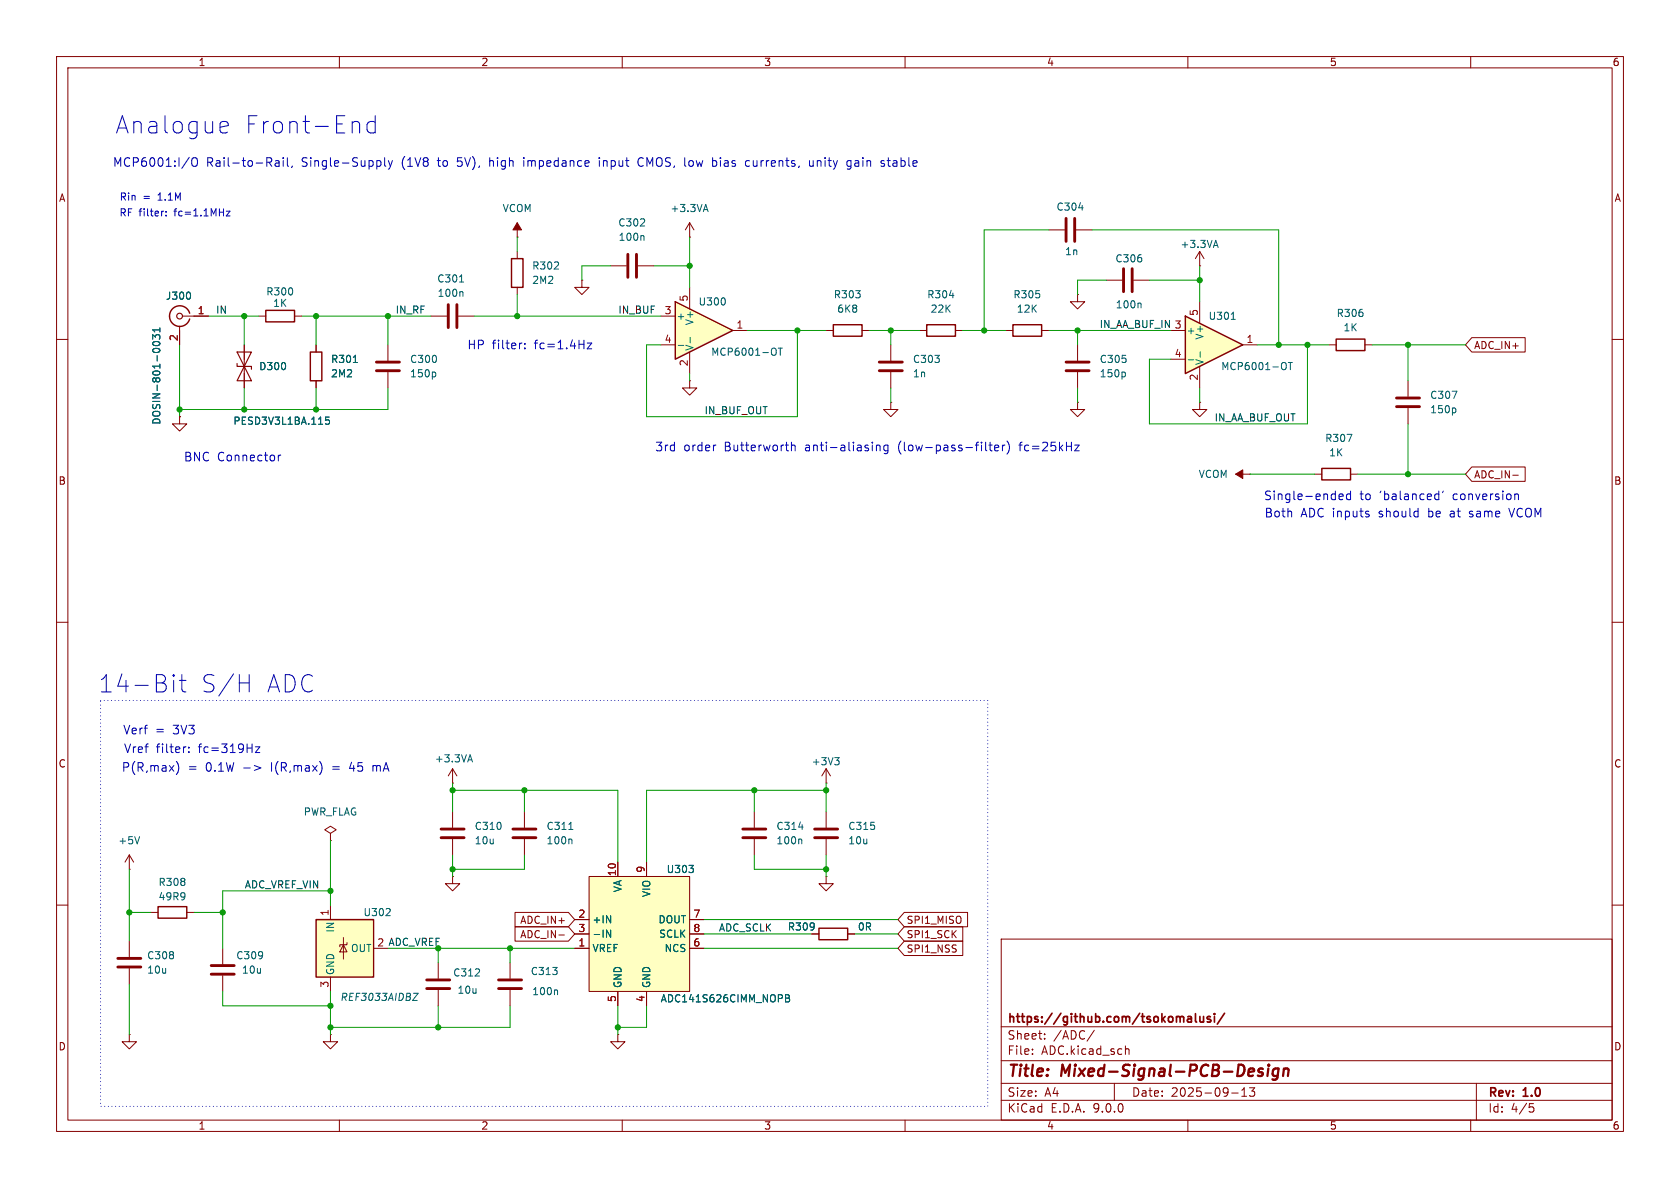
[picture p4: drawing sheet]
<svg xmlns="http://www.w3.org/2000/svg" width="297mm" height="210mm" viewBox="0 0 297 210" stroke-linecap="round" stroke-linejoin="round" font-family="sans-serif">
<g fill="none" stroke="#840000" stroke-width=".18">
<path d="M10 10h277v190h-277zM12 12h273v186h-273zM60 10v2M110 10v2M160 10v2M210 10v2M260 10v2M10 60h2M212.1 71.1v1.3h1.3l-1.3 1.3-1.3-1.3h1.3M212.1 71.1h.1M285 60h2M10 110h2"/>
<path d="M285 110h2M22.9 153.7h.1M22.9 151.1l-.8 1.3M22.9 151.1l.7 1.3M22.9 151.1v2.6M10 160h2M177 166h108v32h-108zM285 160h2M58.4 182.9v1.3h1.3l-1.3 1.2-1.3-1.2h1.3M58.4 182.9h.1M60 198v2M110 198v2"/>
<path d="M160 198v2M177 194.5h108M177 191.5h108M177 187.5h108M177 181.5h108M182.5 186.3v.1M182.5 185.5v.1M184.7 183.6v.1M184.7 182.8v.1M193.5 182.1l-1.3 2M197 191.5v3M199 185.5l.2-.1 .3 .1 .1 .9"/>
<path d="M210 198v2M217.7 193.2h1.2M219.5 193.8h.9M219.5 192.7l.5-.4v1.5M221.8 192.3l-.5 .6 .4 .1v.7l-.2 .1h-.4l-.2-.1M260 198v2M261 191.5v6.5M270.4 195.1h.7M270.5 195.7h.4l.3 .3-.2 .5-.5 .1"/>
</g>
<path d="M222.7 189.5l.5 .1v.3l-.3 .3h-.4M222.8 188.9l.5 .1M224.2 188.9l-.1 1.3M224.3 188.2v.2M224.3 188.2l-.1 .1 .1 .1M224.3 188.2l.1 .1-.1 .1M226 189a.66 .66 0 0 0-1 .3v.5l.1 .3 .2 .1 .6-.1M226 188.9l-.2 1.6a.6 .6 0 0 1-.9 .3M227 189.1a.49 .49 0 0 1 .8 .1l-.1 1M227 188.9l-.2 1.3" fill="none" stroke="#840000" stroke-width=".4"/>
<path d="M210.1 179.7h.3l.2 .2v.8M211.3 179.2v1.3l.3 .2M212.1 179.7l.1 .9 .4 .1 .2-.2M212.8 179.7v1M214 179.8l-.4-.1-.2 .2 .1 .2 .5 .2v.3h-.6M214.7 179.2v.1M214.7 179.7v1M216.5 179.1l-1.3 1.9M210.6 180.6l-.5 .1M210.6 180l-.5 .1" fill="none" stroke="#840000" stroke-width=".3"/>
<path d="M24.7 147.9l-.4 1.3" fill="none" stroke="#006464" stroke-width=".18"/>
<path d="M55.9 162.6h10.1v10.1h-10.1z" fill="#ffffc2"/>
<path d="M33.5 55.4a1.81 1.81 0 0 0-2.8-1 1.81 1.81 0 0 0 0 3 1.81 1.81 0 0 0 2.8-1M147.3 57.4h5.1v2h-5.1zM179.1 57.4h5v2h-5zM236.2 59.9h5.1v2.1h-5.1zM54.9 62.2h2v5.1h-2zM233.7 82.8h5.1v2h-5.1zM27.9 160.3h5.1v2h-5.1zM55.9 162.6h10.1v10.1h-10.1z" fill="none" stroke="#840000" stroke-width=".25"/>
<g fill="none" stroke="#840000" stroke-width=".18">
<path d="M91.4 39.4v2.5M31.7 57.7v3.3M32.3 55.9h4.5M76.2 55.9h2.8M81 55.9h2.8M91.4 41.9h.1M107.9 47h2.8M112.8 47h2.8M146 58.4h1.3M152.4 58.4h1.3M177.8 58.4h1.3M184.1 58.4h1.3"/>
<path d="M185.4 40.6h2.8M190.2 40.6h2.8M190.5 52.1v1.2h1.3l-1.3 1.3-1.3-1.3h1.3M190.5 52.1h.1M195.6 49.5h2.8M200.4 49.5h2.8M212.1 47h.1M212.1 44.5l-.8 1.2M212.1 44.5l.8 1.2M212.1 44.5v2.5M55.9 61v1.2M55.9 67.3v1.3"/>
<path d="M190.5 61v2.8M190.5 65.8v2.8M234.9 61h1.3M241.3 61h1.3M248.9 67.3v2.8M248.9 72.1v2.8M218.4 83.8h2.6M221 83.8h.1M232.4 83.8h1.3M238.8 83.8h1.2M80 138.4h.1M80 135.9v2.5"/>
<path d="M80 135.9l-.8 1.3M80 135.9l.8 1.3M58.4 147.3l1-.6-1-.6-1 .6 1 .6v1.3M58.4 148.6h.1M80 154.9v1.3h1.3l-1.3 1.3-1.3-1.3h1.3M80 154.9h.1M80 143.5v2.8M80 148.3v2.8M92.7 143.5v2.8M92.7 148.3v2.8M133.3 143.5v2.8M133.3 148.3v2.8"/>
<path d="M146 154.9v1.3h1.3l-1.3 1.3-1.2-1.3h1.2M146 154.9h.1M26.7 161.3h1.2M33 161.3h1.3M39.4 167.6v2.8M39.4 172.5v2.8M58.4 160v2.6M58.4 172.7v2.6M60.7 167l.6 1.3h-1.2zM60.7 165.7v3.8M61.3 166.6v.4h-1.2v.4"/>
</g>
<g fill="none" stroke="#006464" stroke-width=".18">
<path d="M190.7 36.7h.8M27 60v-.8l.5 .4 .1-.4h.5l.2 .2-.2 .6M28.3 58v.7M28.3 58.3h-1.3l.4 .4M33.6 51.8l.1 .3-.1 .7M81.2 49.9h.8M81.7 51.5l.1 .2v.7M113.7 41.6l.1 .2v.7M201.5 53.6l.2 .2v.6M214.6 43.4h.6M214.9 42.5l.5 1.3M27.1 60.5a.69 .69 0 0 1 1.2 .3 .72 .72 0 0 1-1.3-.1z"/>
<path d="M62.5 64.1h.7M198.7 65.8l.3 .2v.4l-.3 .2M238.1 76.8h.9l-.5 1.2M256.7 69.2h.9l-.6 1.2M257.1 72.1l.3 .3v.3l-.3 .3M82.8 134.3h.6M83.1 133.4l.4 1.3M100.6 146.6h.7M100.9 148.3l.2 .2v.7M141.2 146.2h.8M141.6 148.3l.1 .2v.7M68.2 161.9h.8"/>
<path d="M68.9 160.7v.4M73.1 175.6h.8l-1 1.3h.9"/>
</g>
<g fill="none" stroke="#840000" stroke-width=".51">
<path d="M188.5 38.6v4.1M190 38.6v4.1M79.2 53.8v4.1M80.8 53.8v4.1M111 45v4M112.5 45v4M198.6 47.5v4.1M200.2 47.5v4.1M188.5 64h4M188.5 65.5h4M246.9 70.4h4.1M246.9 71.9h4.1"/>
<path d="M78 146.6h4M78 148.1h4M90.7 146.6h4M90.7 148.1h4M131.3 146.6h4.1M131.3 148.1h4.1M37.3 170.7h4.1M37.3 172.2h4.1"/>
</g>
<g fill="#840000" stroke="#840000" stroke-width=".18">
<path d="M91.4 39.4l.8 1.2h-1.5z"/>
<path d="M218.4 83.8l1.3-.7v1.5z"/>
</g>
<circle cx="31.8" cy="55.9" r=".51" fill="none" stroke="#840000" stroke-width=".2"/>
<path d="M209.5 55.9l10.2 5.1-10.2 5z" fill="#ffffc2"/>
<path d="M47 54.9h5.1v2h-5.1zM209.5 55.9l10.2 5.1-10.2 5z" fill="none" stroke="#840000" stroke-width=".25"/>
<g fill="none" stroke="#840000" stroke-width=".18">
<path d="M121.9 39.4l-.7 1.2M121.9 39.4l.8 1.2M121.9 39.4v2.5M45.7 55.9h1.3M52.1 55.9h1.2M121.9 41.9h.1M207 58.4h2.5M212.1 53.3v3.9M43.2 61v7.6M190.5 71.1v1.3h1.3l-1.3 1.3-1.3-1.3h1.3M190.5 71.1h.1M207 63.5h2.5"/>
<path d="M212.1 64.8v3.8M219.7 61h2.5M146 138.4h.1M146 135.9l-.7 1.3M146 135.9l.8 1.3M146 135.9v2.5M90.2 170.2v2.8M90.2 175v2.8"/>
</g>
<path d="M124.5 37h.6M124.8 36.1l.4 1.3M217.7 56.5h.7M58.2 73.7h-.6l-.1 .6 .2-.1 .4 .1 .2 .2-.1 .4-.2 .1-.5-.1M210.1 63.6h.9M212.2 62.2v1M227.2 64.1a.9 .9 0 0 1 0 1.2M227.8 64.1h.7M228.1 64.1v1.2M147.6 133.9h.7l-.4 .5M148.1 134.4l.2 .3v.3l-.2 .2M98.4 175l.2 .2v.6" fill="none" stroke="#006464" stroke-width=".18"/>
<path d="M41.9 64.3v.5h2.5v.5M41.9 62.2h2.5l-1.2 2.6zM43.2 64.8l1.2 2.5h-2.5z" fill="none" stroke="#840000" stroke-width=".2"/>
<path d="M88.1 173.2h4.1M88.1 174.8h4.1" fill="none" stroke="#840000" stroke-width=".51"/>
<path d="M104.1 154.9h17.8v20.4h-17.8z" fill="#ffffc2"/>
<g fill="none" stroke="#840000" stroke-width=".18">
<path d="M91.4 44.5v1.2M91.4 50.8v1.3M102.9 49.5v1.3h1.2l-1.2 1.3-1.3-1.3h1.3M102.9 49.5h.1M162.6 58.4h1.2M168.9 58.4h1.3M31.7 73.7v1.2h1.3l-1.3 1.3-1.2-1.3h1.2M31.7 73.7h.1M68.6 61v2.8M68.6 65.8v2.8M157.5 71.1v1.3h1.2l-1.2 1.3-1.3-1.3h1.3M157.5 71.1h.1"/>
<path d="M157.5 61v2.8M157.5 65.8v2.8M104.1 154.9h17.8v20.4h-17.8zM109.2 152.4v2.5M114.3 152.4v2.5M146 143.5v2.8M146 148.3v2.8M101.6 162.6h2.5M101.6 165.1h2.5M101.6 167.6h2.5M109.2 175.3v2.5M114.3 175.3v2.5"/>
<path d="M121.9 162.6h2.6M121.9 165.1h2.6M121.9 167.6h2.6M143.5 165.1h1.3M149.9 165.1h1.2M109.2 182.9v1.3h1.3l-1.3 1.2-1.3-1.2h1.3M109.2 182.9h.1"/>
</g>
<path d="M167.9 52.2h.7M76.8 65.8l.2 .2v.4l-.2 .2M121.8 153h.8l-.4 .5M122.5 153.6v.5M107.2 161.9l.8 1.2v-1.2M107.2 164.4l.8 1.3v-1.3M138.9 175.8h.4l.2 .3-.2 .3 .2 .2 .1 .3-.2 .2h-.5zM138.9 176.4h.4" fill="none" stroke="#006464" stroke-width=".18"/>
<path d="M66.5 64h4.1M66.5 65.5h4.1M155.4 64h4.1M155.4 65.5h4.1M144 146.6h4.1M144 148.1h4.1" fill="none" stroke="#840000" stroke-width=".51"/>
<path d="M90.4 45.7h2.1v5.1h-2.1zM163.8 57.4h5.1v2h-5.1zM144.8 164.1h5.1v2h-5.1z" fill="none" stroke="#840000" stroke-width=".25"/>
<path d="M119.4 53.3l10.1 5.1-10.1 5.1z" fill="#ffffc2"/>
<path d="M119.4 53.3l10.1 5.1-10.1 5.1z" fill="none" stroke="#840000" stroke-width=".25"/>
<g fill="none" stroke="#840000" stroke-width=".18">
<path d="M31.7 58.4v2.6M34.3 55.9h2.5M116.8 55.9h2.6M121.9 50.8v3.8M129.5 58.4h2.6M260.2 59.7h9.4v2.5h-9.4l-1.1-1.2zM31.7 73.7h.1M43.2 61v2.5M43.2 66v2.6M55.9 61v1.2M55.9 67.3v1.3M116.8 61h2.6"/>
<path d="M121.9 67.3v1.3h1.3l-1.3 1.3-1.3-1.3h1.3M121.9 67.3h.1M121.9 62.2v3.8M260.2 82.5h9.4v2.6h-9.4l-1.1-1.3zM267.4 84h1M109.2 152.4v2.5M114.3 152.4v2.5M22.9 166.4v2.8M22.9 171.2v2.8M77.5 170.2v2.8M77.5 175v2.8M91.1 163.8h9.4l1.1 1.3-1.1 1.3h-9.4z"/>
<path d="M91.1 161.3h9.4l1.1 1.3-1.1 1.2h-9.4zM98.8 165.3h1M101.6 165.1h2.5M101.6 162.6h2.5M101.6 167.6h2.5M109.2 175.3v2.5M114.3 175.3v2.5M121.9 165.1h2.6M121.9 162.6h2.6M121.9 167.6h2.6M143.5 165.1h1.3M149.9 165.1h1.2"/>
<path d="M159.9 166.4h10.3v2.5h-10.3l-1.2-1.3zM159.9 161.3h11.2v2.5h-11.2l-1.2-1.2zM159.9 163.8h10.3v2.6h-10.3l-1.2-1.3zM22.9 182.9v1.3h1.2l-1.2 1.2-1.3-1.2h1.3M22.9 182.9h.1"/>
</g>
<g fill="none" stroke="#006464" stroke-width=".18">
<path d="M27 60v-.8l.5 .4 .1-.4h.5l.2 .2-.2 .6M28.3 58v.7M28.3 58.3h-1.3l.4 .4M33.6 51.8l.1 .3-.1 .7M122 59.6v1M128.2 52.9v.8M27.1 60.5a.69 .69 0 0 1 1.2 .3 .72 .72 0 0 1-1.3-.1zM58.2 73.7h-.6l-.1 .6 .2-.1 .4 .1 .2 .2-.1 .4-.2 .1-.5-.1M62.5 64.1h.7M119.9 61.1h1M137 61.6a.9 .9 0 0 1 0 1.1M137.6 61.5h.7"/>
<path d="M137.9 61.5v1.3M121.8 153h.8l-.4 .5M122.5 153.6v.5M107.2 161.9l.8 1.2v-1.2M107.2 164.4l.8 1.3v-1.3M138.9 175.8h.4l.2 .3-.2 .3 .2 .2 .1 .3-.2 .2h-.5zM138.9 176.4h.4"/>
</g>
<path d="M20.8 169.4h4.1M20.8 170.9h4.1M75.4 173.2h4.1M75.4 174.8h4.1" fill="none" stroke="#840000" stroke-width=".51"/>
<g fill="none" stroke="#009600" stroke-width=".18">
<path d="M36.8 55.9h8.9M43.2 55.9v5.1M53.3 55.9h22.9M55.9 55.9v5.1M68.6 55.9v5.1M83.8 55.9h33M91.4 41.9v2.6M91.4 52.1v3.8M107.9 47h-5v2.5M115.6 47h6.3M121.9 41.9v8.9M132.1 58.4h13.9"/>
<path d="M141 58.4v15.3h-26.7v-12.7h2.5M153.7 58.4h8.9M157.5 58.4v2.6M170.2 58.4h7.6M185.4 40.6h-11.4v17.8M185.4 58.4h21.6M190.5 58.4v2.6M193 40.6h33.1v20.4M195.6 49.5h-5.1v2.6M203.2 49.5h8.9M212.1 47v6.3M31.7 61v12.7"/>
<path d="M43.2 68.6v3.8M55.9 68.6v3.8M68.6 68.6v3.8h-36.9M121.9 66v1.3M157.5 68.6v2.5M190.5 68.6v2.5M212.1 68.6v2.5M222.2 61h12.7M231.1 61v13.9h-27.9v-11.4h3.8M242.6 61h16.5M248.9 61v6.3M248.9 74.9v8.9"/>
<path d="M221 83.8h11.4M240 83.8h19.1M80 138.4v5.1M80 139.7h29.2v12.7M92.7 139.7v3.8M133.3 139.7v3.8M146 139.7h-31.7v12.7M146 138.4v5.1M22.9 153.7v12.7M58.4 148.6v11.4M58.4 157.5h-19v10.1M80 151.1v3.8"/>
<path d="M92.7 151.1v2.6h-12.7M133.3 151.1v2.6h12.7M146 151.1v3.8M22.9 174v8.9M22.9 161.3h3.8M34.3 161.3h5.1M39.4 175.3v2.5h19M58.4 175.3v7.6M68.6 167.6h33M77.5 167.6v2.6M77.5 177.8v3.8M90.2 177.8v3.8h-31.8"/>
<path d="M90.2 167.6v2.6M109.2 177.8v5.1M114.3 177.8v3.8h-5.1M124.5 162.6h34.2M124.5 165.1h19M124.5 167.6h34.2M151.1 165.1h7.6"/>
</g>
<g fill="none" stroke="#0000c2" stroke-width=".18">
<path d="M28.8 37.3h.1M29.4 38.1v.1M29.4 37.4v.1M33.5 27.8l-1.4 2M34 28.1a.51 .51 0 0 1 .5-.2 .51 .51 0 0 1 .4 .5v.5a.51 .51 0 0 1-.5 .5 .51 .51 0 0 1-.5-.5zM39.3 21.5h.6l.3 .1 .1 .6-1.4 .3M40 37.3h.7l-.7 .9h.7M40.2 23.4l-.3 .1h-.6M48.7 28.5h.6v.9M49.3 28.7l-.5 .1a.3 .3 0 0 0-.2 .3 .3 .3 0 0 0 .2 .3l.5-.1M50.1 27.9v.1M50.1 28.4v1"/>
<path d="M50.8 27.9v1.3l.2 .2M51.7 29.3l-.2 .3M63.1 21.5l.3 .1 .2 .3v1.6M66.3 21.6l-.3-.1h-.5l-.3 .1-.3 .5v.8l.3 .5 .3 .1h.5l.3-.1M66.3 20.5v3M67.1 28.4l.2 .3v.4l-.2 .3M68 27.9v1.3l.2 .2M68.7 28.4l.3 1M69 29.4l-.1 .4-.2 .1M69.4 28.4l-.4 1M92.6 27.9v.1M92.6 28.4v1"/>
<path d="M106 27.9v.1M106 28.4v1M113.3 27.9a.82 .82 0 0 0-.5 .7 .82 .82 0 0 0 .5 .8M126 28.5l.4-.1 .2 .1M126.6 29.3l-.2 .1-.4-.1M132.5 28.5l-.4-.1-.3 .3v.4l.1 .2h.6M143.1 28.4l.1 .9 .3 .1 .3-.1M143.8 28.4v1M149.8 29.3l.2 .1 .4-.1M150.4 28.5l-.4-.1-.2 .1M150.4 28.4v1.2l-.2 .3-.4-.1M156 28.9l.3 .1 .1 .2-.2 .2h-.3"/>
<path d="M156 28.4l.3 .1M156.8 28.4h.6M92.1 60.6h.2M92.8 61.5v.2M92.8 60.7v.2M103.8 60.6h.8l-.8 1.1h.8M126.4 78.7h.2M139.9 78.8l.2-.1 .4 .1 .1 .9M139.9 78.2v1.5M154.9 78.8l.3-.1 .3 .1 .1 .9M154.9 78.7v1M157 78.8l-.5-.1-.3 .3v.4l.2 .2h.6"/>
<path d="M157 78.7v1.2l-.3 .3-.4-.1M174.2 78.2v1.3l.3 .2M174.8 78.7h.6M175 78.2v1.3l.4 .2M175.8 79.2l.8-.2-.1-.2-.4-.1-.3 .2 .1 .7h.6M177.2 78.7v1M177.7 78.7l-.3 .1-.2 .2M178 78a1.75 1.75 0 0 1 0 2.3M190 78.7h.8l-.8 1h.8M49.2 80.5v1M49.6 80.5h-.3l-.1 .2M236.7 87.8l.8-.1-.1-.3-.5-.1-.2 .2 .1 .8h.6"/>
<path d="M238.8 87.4l-.5-.1-.3 .3v.4l.2 .3h.6M238.8 86.8v1.5M241.8 90.9l.3 .2-.3 .3M241.8 90.4h.2M253.9 87.3l.5 .1M254.4 88.3h-.5M254.4 86.8v1.5M255.2 86.8l-.2 .3M266.7 89.9l.5 1.5M267.8 87.5l.2-.2 .4 .1v.9M30.7 119.3v.3M30.7 119.3l-.1 .1 .1 .2"/>
<path d="M30.7 119.3l.1 .1-.1 .2M32.1 119.3v2.6l.2 .3 .6 .1M44.1 119.3v3M30.7 120.3v2M31.2 134.6a1.75 1.75 0 0 1 0 2.3M31.7 120.3h1.2M32.7 132h.2M33.4 132.9v.1M33.4 132.1v.1M42.3 120.7h1.8M43.1 135.8h1.1M45 135.3l1.1 .5-1.1 .4"/>
<path d="M45.1 132h.8l-.8 1h.8M56.9 135.2v1.1M65.9 135.3v1M66 135.4l-.1 .1"/>
</g>
<path d="M17.8 123.8h156.8v71.8h-156.8z" fill="none" stroke="#0000c2" stroke-width=".18" stroke-dasharray="0 .6"/>
<g fill="#009600" stroke="#009600" stroke-width=".18">
<circle cx="58.4" cy="177.8" r=".46"/>
<circle cx="58.4" cy="181.6" r=".46"/>
<circle cx="39.4" cy="161.3" r=".46"/>
<circle cx="22.9" cy="161.3" r=".46"/>
<circle cx="77.5" cy="181.6" r=".46"/>
<circle cx="248.9" cy="83.8" r=".46"/>
<circle cx="226.1" cy="61" r=".46"/>
<circle cx="231.1" cy="61" r=".46"/>
<circle cx="248.9" cy="61" r=".46"/>
<circle cx="212.1" cy="49.5" r=".46"/>
<circle cx="91.4" cy="55.9" r=".46"/>
<circle cx="43.2" cy="55.9" r=".46"/>
<circle cx="43.2" cy="72.4" r=".46"/>
<circle cx="31.7" cy="72.4" r=".46"/>
<circle cx="55.9" cy="72.4" r=".46"/>
<circle cx="68.6" cy="55.9" r=".46"/>
<circle cx="55.9" cy="55.9" r=".46"/>
<circle cx="121.9" cy="47" r=".46"/>
<circle cx="157.5" cy="58.4" r=".46"/>
<circle cx="141" cy="58.4" r=".46"/>
<circle cx="146" cy="153.7" r=".46"/>
<circle cx="146" cy="139.7" r=".46"/>
<circle cx="58.4" cy="157.5" r=".46"/>
<circle cx="80" cy="139.7" r=".46"/>
<circle cx="80" cy="153.7" r=".46"/>
<circle cx="92.7" cy="139.7" r=".46"/>
<circle cx="190.5" cy="58.4" r=".46"/>
<circle cx="174" cy="58.4" r=".46"/>
<circle cx="90.2" cy="167.6" r=".46"/>
<circle cx="133.3" cy="139.7" r=".46"/>
<circle cx="109.2" cy="181.6" r=".46"/>
</g>
<g font-size="4.2" fill="#0000c2">
<text x="20.4" y="23.9">Analogue</text>
<text x="43.2" y="23.9">Front-End</text>
<text x="17.4" y="122.7">14-Bit</text>
<text x="35.4" y="122.7">S/H</text>
<text x="46.9" y="122.7">ADC</text>
</g>
<g font-size="2.8" fill="#840000">
<text x="178" y="190.9">Title:</text>
<text x="187.7" y="190.9">Mixed-Signal-PCB-Design</text>
</g>
<g font-size="2.1" fill="#0000c2">
<text x="19.9" y="29.7">MCP6001:I/O</text>
<text x="36.4" y="29.7">Rail-to-Rail,</text>
<text x="53.4" y="29.7">Single-Supply</text>
<text x="71.1" y="29.7">(1V8</text>
<text x="77.7" y="29.7">to</text>
<text x="81.2" y="29.7">5V),</text>
<text x="87.1" y="29.7">high</text>
<text x="93.2" y="29.7">impedance</text>
<text x="106.7" y="29.7">input</text>
<text x="113.8" y="29.7">CMOS, low</text>
<text x="127.2" y="29.7">bias</text>
<text x="133.3" y="29.7">currents,</text>
<text x="144.7" y="29.7">unity</text>
<text x="151.5" y="29.7">gain</text>
<text x="157.7" y="29.7">stable</text>
<text x="82.5" y="62">HP</text>
<text x="87" y="62">filter:</text>
<text x="94.5" y="62">fc=1.4Hz</text>
<text x="32.4" y="81.8">BNC Connector</text>
<text x="115.7" y="80">3rd</text>
<text x="120.8" y="80">order</text>
<text x="128.1" y="80">Butterworth</text>
<text x="142.5" y="80">anti-aliasing</text>
<text x="159" y="80">(low-pass-filter)</text>
<text x="180.7" y="80">fc=25kHz</text>
<text x="223.4" y="88.6">Single-ended</text>
<text x="240.4" y="88.6">to</text>
<text x="243.9" y="88.6">'balanced'</text>
<text x="257" y="88.6">conversion</text>
<text x="223.5" y="91.7">Both</text>
<text x="229.9" y="91.7">ADC inputs</text>
<text x="243.9" y="91.7">should</text>
<text x="252.8" y="91.7">be</text>
<text x="256.8" y="91.7">at</text>
<text x="260.3" y="91.7">same</text>
<text x="267.6" y="91.7">VCOM</text>
<text x="21.7" y="130">Verf</text>
<text x="27.4" y="130">=</text>
<text x="30.6" y="130">3V3</text>
<text x="21.4" y="136.6">P(R,max)</text>
<text x="21.8" y="133.3">Vref</text>
<text x="27.6" y="133.3">filter:</text>
<text x="33.2" y="136.6">=</text>
<text x="35.1" y="133.3">fc=319Hz</text>
<text x="36.4" y="136.6">0.1W</text>
<text x="48.2" y="136.6">I(R,max)</text>
<text x="59.1" y="136.6">=</text>
<text x="62.3" y="136.6">45</text>
<text x="66.6" y="136.6">mA</text>
</g>
<g font-size="2.1" fill="#840000">
<text x="178" y="184">Sheet:</text>
<text x="178" y="181.2">https://github.com/tsokomalusi/</text>
<text x="186.2" y="184">/ADC/</text>
<text x="178" y="186.7">File:</text>
<text x="184.1" y="186.7">ADC.kicad_sch</text>
<text x="178" y="196.9">KiCad</text>
<text x="178" y="194.1">Size:</text>
<text x="184.7" y="194.1">A4</text>
<text x="185.7" y="196.9">E.D.A.</text>
<text x="193.3" y="196.9">9.0.0</text>
<text x="200" y="194.1">Date:</text>
<text x="207" y="194.1">2025-09-13</text>
<text x="263" y="194.3">Rev:</text>
<text x="263" y="196.9">Id:</text>
<text x="267.1" y="196.9">4/5</text>
<text x="269.4" y="194.3">1.0</text>
</g>
<g font-size="1.8" fill="#840000">
<text x="35" y="11.9">1</text>
<text x="85" y="11.9">2</text>
<text x="135" y="11.9">3</text>
<text x="185" y="11.9">4</text>
<text x="235" y="11.9">5</text>
<text x="285" y="11.9">6</text>
<text x="10.3" y="35.9">A</text>
<text x="285.3" y="35.9">A</text>
<text x="260.5" y="61.9">ADC_IN+</text>
<text x="10.3" y="85.9">B</text>
<text x="260.5" y="84.8">ADC_IN-</text>
<text x="285.3" y="85.9">B</text>
<text x="10.3" y="135.9">C</text>
<text x="285.3" y="135.9">C</text>
<text x="91.9" y="166.1">ADC_IN-</text>
<text x="91.9" y="163.5">ADC_IN+</text>
<text x="160.2" y="163.5">SPI1_MISO</text>
<text x="160.2" y="166.1">SPI1_SCK</text>
<text x="160.2" y="168.6">SPI1_NSS</text>
<text x="10.3" y="185.9">D</text>
<text x="285.3" y="185.9">D</text>
<text x="35" y="199.9">1</text>
<text x="85" y="199.9">2</text>
<text x="135" y="199.9">3</text>
<text x="185" y="199.9">4</text>
<text x="235" y="199.9">5</text>
<text x="285" y="199.9">6</text>
</g>
<g font-size="1.8" fill="#0000c2">
<text x="21.1" y="35.7">Rin</text>
<text x="25.3" y="35.7">=</text>
<text x="28" y="35.7">1.1M</text>
<text x="21" y="38.5">RF filter:</text>
<text x="30.9" y="38.5">fc=1.1MHz</text>
</g>
<g font-size="1.8" fill="#006464">
<text x="88.8" y="37.7">VCOM</text>
<text x="109.2" y="40.2">C302</text>
<text x="118.4" y="37.7">+3.3VA</text>
<text x="186.7" y="37.4">C304</text>
<text x="94" y="47.9">R302</text>
<text x="109.3" y="42.8">100n</text>
<text x="188.2" y="45.3">1n</text>
<text x="197.1" y="46.6">C306</text>
<text x="208.6" y="44">+3.3VA</text>
<text x="29.2" y="53.2">J300</text>
<text x="47" y="52.4">R300</text>
<text x="77.2" y="50.1">C301</text>
<text x="77.3" y="52.7">100n</text>
<text x="94" y="50.4">2M2</text>
<text x="147.3" y="52.9">R303</text>
<text x="163.8" y="52.9">R304</text>
<text x="179.1" y="52.9">R305</text>
<text x="48.2" y="54.5">1K</text>
<text x="119.5" y="56.7">+</text>
<text x="122.8" y="57.6" transform="rotate(-90 122.8 57.6)">V+</text>
<text x="123.4" y="54.2">U300</text>
<text x="147.9" y="55.5">6K8</text>
<text x="164.4" y="55.5">22K</text>
<text x="179.7" y="55.5">12K</text>
<text x="197.2" y="54.7">100n</text>
<text x="209.7" y="59.3">+</text>
<text x="213.6" y="56.7">U301</text>
<text x="236.2" y="56.2">R306</text>
<text x="237.4" y="58.8">1K</text>
<text x="45.7" y="65.6">D300</text>
<text x="58.4" y="64.4">R301</text>
<text x="72.4" y="64.4">C300</text>
<text x="122.8" y="62.1" transform="rotate(-90 122.8 62.1)">V-</text>
<text x="125.6" y="63.1">MCP6001-OT</text>
<text x="161.3" y="64.4">C303</text>
<text x="194.3" y="64.4">C305</text>
<text x="213" y="64.6" transform="rotate(-90 213 64.6)">V-</text>
<text x="213" y="60.1" transform="rotate(-90 213 60.1)">V+</text>
<text x="215.8" y="65.6">MCP6001-OT</text>
<text x="58.4" y="66.9">2M2</text>
<text x="72.4" y="66.9">150p</text>
<text x="161.3" y="66.9">1n</text>
<text x="194.3" y="66.9">150p</text>
<text x="252.7" y="70.7">C307</text>
<text x="28.5" y="75.2" transform="rotate(-90 28.5 75.2)">DOSIN-801-0031</text>
<text x="41.2" y="75.3">PESD3V3L1BA.115</text>
<text x="252.7" y="73.3">150p</text>
<text x="234.2" y="78.3">R307</text>
<text x="234.9" y="80.9">1K</text>
<text x="211.8" y="84.7">VCOM</text>
<text x="76.8" y="135">+3.3VA</text>
<text x="143.4" y="135.5">+3V3</text>
<text x="20.8" y="149.5">+5V</text>
<text x="53.6" y="144.4">PWR_FLAG</text>
<text x="83.8" y="146.9">C310</text>
<text x="83.8" y="149.5">10u</text>
<text x="96.5" y="146.9">C311</text>
<text x="96.5" y="149.5">100n</text>
<text x="137.2" y="146.9">C314</text>
<text x="137.2" y="149.5">100n</text>
<text x="149.9" y="146.9">C315</text>
<text x="149.9" y="149.5">10u</text>
<text x="117.8" y="154.5">U303</text>
<text x="27.9" y="156.8">R308</text>
<text x="27.9" y="159.4">49R9</text>
<text x="110.1" y="157.8" transform="rotate(-90 110.1 157.8)">VA</text>
<text x="115.2" y="158.7" transform="rotate(-90 115.2 158.7)">VIO</text>
<text x="59.3" y="165" transform="rotate(-90 59.3 165)">IN</text>
<text x="64.2" y="162.2">U302</text>
<text x="104.6" y="163.4">+IN</text>
<text x="104.6" y="166">-IN</text>
<text x="116.3" y="163.4">DOUT</text>
<text x="116.4" y="166">SCLK</text>
<text x="139.2" y="164.7">R309</text>
<text x="151.6" y="164.7">0R</text>
<text x="25.9" y="169.8">C308</text>
<text x="25.9" y="172.3">10u</text>
<text x="41.7" y="169.8">C309</text>
<text x="42.7" y="172.3">10u</text>
<text x="59.3" y="172.5" transform="rotate(-90 59.3 172.5)">GND</text>
<text x="62" y="168.5">OUT</text>
<text x="80" y="172.8">C312</text>
<text x="93.7" y="172.6">C313</text>
<text x="104.6" y="168.5">VREF</text>
<text x="117.4" y="168.5">NCS</text>
<text x="60.1" y="177.1">REF3033AIDBZ</text>
<text x="80.8" y="175.9">10u</text>
<text x="94" y="176.1">100n</text>
<text x="110.1" y="174.8" transform="rotate(-90 110.1 174.8)">GND</text>
<text x="115.2" y="174.8" transform="rotate(-90 115.2 174.8)">GND</text>
<text x="116.7" y="177.4">ADC141S626CIMM_NOPB</text>
</g>
<g font-size="1.8" fill="#a90000">
<text x="121.7" y="53.4" transform="rotate(-90 121.7 53.4)">5</text>
<text x="34.9" y="55.6">1</text>
<text x="117.4" y="55.6">3</text>
<text x="130.1" y="58.2">1</text>
<text x="211.8" y="56" transform="rotate(-90 211.8 56)">5</text>
<text x="31.5" y="60.4" transform="rotate(-90 31.5 60.4)">2</text>
<text x="117.4" y="60.7">4</text>
<text x="121.7" y="64.8" transform="rotate(-90 121.7 64.8)">2</text>
<text x="207.6" y="63.2">4</text>
<text x="220.3" y="60.7">1</text>
<text x="211.8" y="67.4" transform="rotate(-90 211.8 67.4)">2</text>
<text x="109" y="155" transform="rotate(-90 109 155)">10</text>
<text x="114" y="154.4" transform="rotate(-90 114 154.4)">9</text>
<text x="58.2" y="162" transform="rotate(-90 58.2 162)">1</text>
<text x="102.2" y="162.3">2</text>
<text x="102.2" y="164.8">3</text>
<text x="102.2" y="167.4">1</text>
<text x="122.5" y="162.3">7</text>
<text x="122.5" y="164.8">8</text>
<text x="122.5" y="167.4">6</text>
<text x="58.2" y="174.7" transform="rotate(-90 58.2 174.7)">3</text>
<text x="109" y="177.2" transform="rotate(-90 109 177.2)">5</text>
<text x="114" y="177.2" transform="rotate(-90 114 177.2)">4</text>
</g>
<g font-size="1.8" fill="#0f0f0f">
<text x="38.1" y="55.5">IN</text>
<text x="69.8" y="55.5">IN_RF</text>
<text x="109.2" y="55.5">IN_BUF</text>
<text x="194.3" y="58.1">IN_AA_BUF_IN 3</text>
<text x="124.5" y="73.3">IN_BUF_OUT</text>
<text x="214.6" y="74.6">IN_AA_BUF_OUT</text>
<text x="43.2" y="157.1">ADC_VREF_VIN</text>
<text x="127" y="164.8">ADC_SCLK</text>
</g>
<text font-size="1.8" fill="#009600" x="66.6" y="167.4">2 ADC_VREF</text>
</svg>
